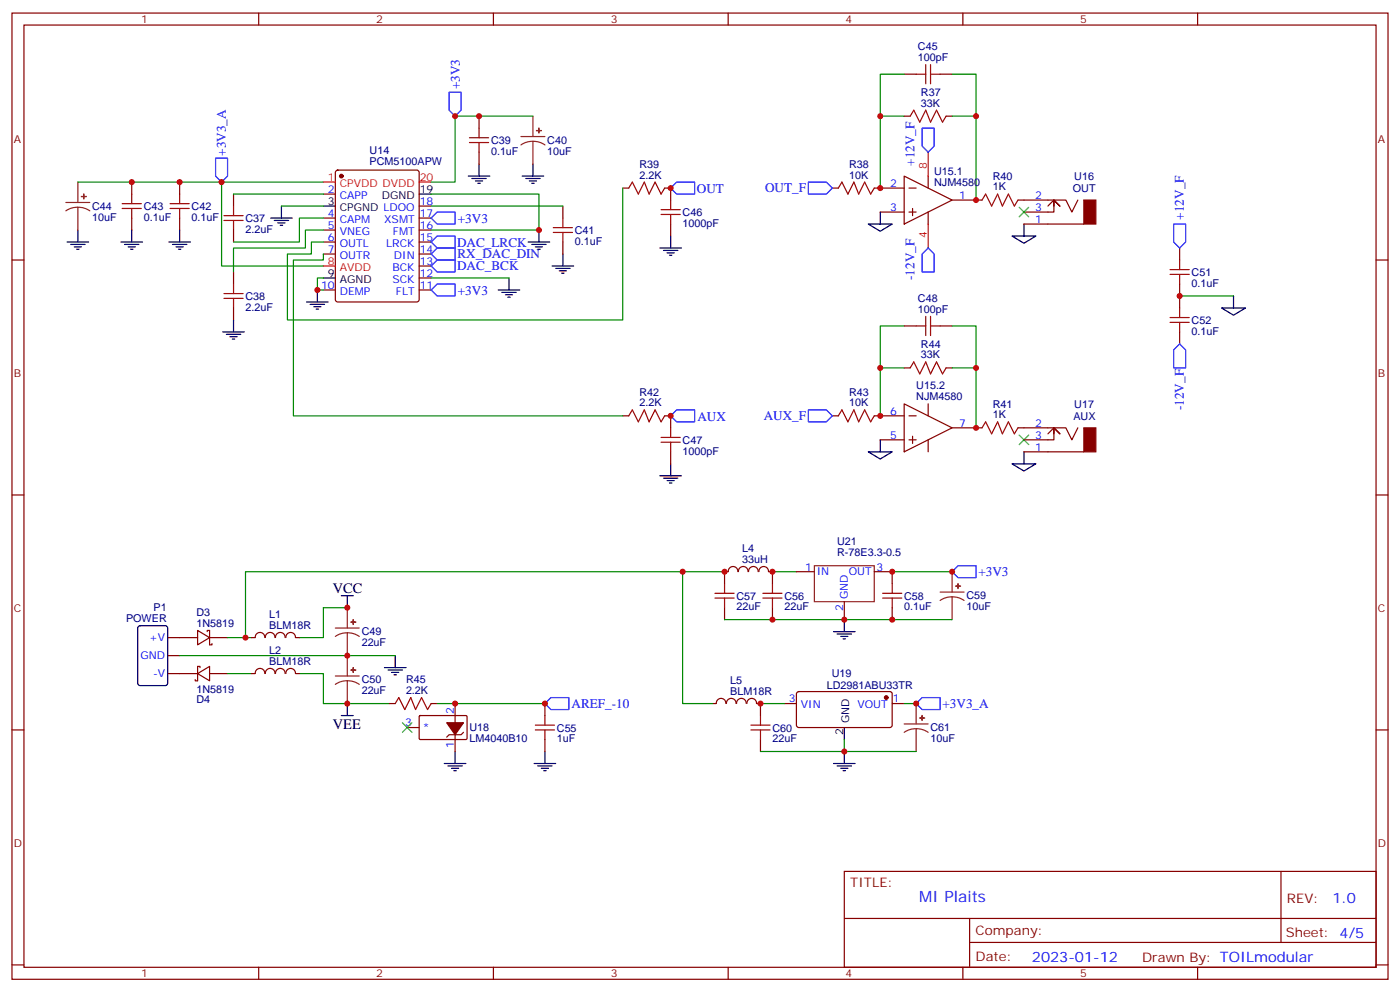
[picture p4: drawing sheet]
<svg xmlns="http://www.w3.org/2000/svg" width="412mm" height="292mm" viewBox="0 0 412 292" stroke-linecap="round" stroke-linejoin="round" font-family="sans-serif">
<g fill="none" stroke="#870000" stroke-width=".35">
<path d="M3.5 3.8h405.4v284.4h-405.4zM7.1 7.4h398.2v277.3h-398.2zM76.2 3.8v3.6M145.3 3.8v3.6M214.5 3.8v3.6M283.6 3.8v3.6M352.8 3.8v3.6M141.1 34.2v3.5M266.3 34.2h1.8M266.3 21.8h3.6M276.9 21.8h3.6M278.7 34.2h1.8"/>
<path d="M38.8 53.6v3.5M52.9 53.6v3.5M68.8 57.1v3.5M95.2 57.1h3.6M99 50.3l.5-.2h23.3l.6 .4 .1 37.7-.5 .6-23.5 .1-.7-.5v-37.6zM141.1 44.8v3.5M183.4 55.4h1.8M195.8 55.4h1.8v3.5M245.2 55.4h1.7M257.5 55.4h8.8M266.3 51.8l14.2 7.1-14.2 7zM267.8 55.4h2.1"/>
<path d="M273.4 51.8v3.6M280.5 58.9h8.8M299.9 58.9h14.1l1.7 3.5 1.8-3.5M3.5 76.5h3.6M38.8 64.2v3.5M52.9 64.2v3.5M68.8 67.7v3.5M95.2 64.2h3.6M95.2 67.7h3.6M95.2 71.2h3.6M95.2 74.8h3.6M123.5 64.2h3.5"/>
<path d="M123.5 67.7h3.5M123.5 71.2h3.5M123.5 74.8h3.5M123.5 78.3h3.5M123.5 60.6h3.5M165.8 60.6v3.6M165.8 71.2v3.6M197.6 65.9v3.6M259.3 62.4h7M267.8 62.4h2.1M268.8 61.3v2.2M273.4 62.4v3.5"/>
<path d="M301.6 65.9h17.7M308.7 60.6l1.7-1.7 1.8 1.7-1.8-1.7v3.5h-8.8M347.5 73v3.5M405.3 76.5h3.6M68.8 80v3.6M68.8 90.6v3.6M95.2 85.3h3.6M123.5 85.3h3.5M123.5 81.8h3.5M266.3 95.9h3.6M276.9 95.9h3.6M347.5 83.6v7"/>
<path d="M347.5 97.7v3.5M266.3 118.9l14.2 7-14.2 7.1zM266.3 108.3h1.8M273.4 118.9v3.5M278.7 108.3h1.8M183.4 122.4h1.8M195.8 122.4h1.8v3.5M197.6 133v3.5M245.2 122.4h1.7M257.5 122.4h8.8M259.3 129.4h7M267.8 129.4h2.1"/>
<path d="M267.8 122.4h2.1M268.8 128.4v2.1M273.4 129.4v3.6M280.5 125.9h8.8M299.9 125.9h14.1l1.7 3.5 1.8-3.5M301.6 133h17.7M308.7 127.7l1.7-1.8 1.8 1.8-1.8-1.8v3.5h-8.8M3.5 145.7h3.6M405.3 145.7h3.6M213.4 178.8v3.6M214.5 168.2h-1.1v3.6M214.5 168.2a1.41 1.41 0 0 1 1.4-1.5 1.41 1.41 0 0 1 1.4 1.5"/>
<path d="M217.5 168.2a1.41 1.41 0 0 1 1.4-1.5 1.41 1.41 0 0 1 1.4 1.5M220.5 168.2a1.41 1.41 0 0 1 1.4-1.5 1.41 1.41 0 0 1 1.4 1.5M223.6 168.2a1.41 1.41 0 0 1 1.4-1.5 1.41 1.41 0 0 1 1.4 1.5M226.5 168.2h1v3.6M227.5 178.8v3.6M234.6 168.2h5.3M248.7 177.1v5.3M257.5 168.2h5.3v3.6M262.8 178.8v3.6M49.4 187.6h8.8M49.4 192.9h3.5M49.4 198.2h8.8"/>
<path d="M58.2 185.5l3.5 2.1-3.5 2.2zM58.2 198.2l3.5-2.1v4.2zM58.9 196.5v-.4h-.7v4.2h-.7v-.3M61 185.9v-.4h.7v4.3h.7v-.4M61.7 187.6h5.3M61.7 198.2h5.3M74.1 187.6h1M74.1 198.2h1M75.2 187.6a1.41 1.41 0 0 1 1.4-1.5 1.41 1.41 0 0 1 1.4 1.5M75.2 198.2a1.41 1.41 0 0 1 1.4-1.5 1.41 1.41 0 0 1 1.4 1.5M78.2 187.6a1.41 1.41 0 0 1 1.4-1.5 1.41 1.41 0 0 1 1.4 1.5M78.2 198.2a1.41 1.41 0 0 1 1.4-1.5 1.41 1.41 0 0 1 1.4 1.5"/>
<path d="M81.2 187.6a1.41 1.41 0 0 1 1.4-1.5 1.41 1.41 0 0 1 1.4 1.5M81.2 198.2a1.41 1.41 0 0 1 1.4-1.5 1.41 1.41 0 0 1 1.4 1.5M84.2 187.6a1.41 1.41 0 0 1 1.4-1.5 1.41 1.41 0 0 1 1.4 1.5M84.2 198.2a1.41 1.41 0 0 1 1.4-1.5 1.41 1.41 0 0 1 1.4 1.5M87.1 187.6h1.1M87.1 198.2h1.1M3.5 214.8h3.6M114.7 207h1.7M119.9 214.1h3.6M123.5 210.7l.3-.1h13.6l.2 .3-.1 6.6-.3 .1h-13.6l-.1-.3zM127 207h1.8M134.1 207v14.2"/>
<path d="M136.5 215.5l-.7 .7h-3.5l-.7 .7M160.5 207v3.6M160.5 217.6v3.6M213.8 207a1.41 1.41 0 0 0-1.4-1.5 1.41 1.41 0 0 0-1.4 1.5h-1.1M214 207a1.41 1.41 0 0 1 1.4-1.5 1.41 1.41 0 0 1 1.4 1.5M217 207a1.41 1.41 0 0 1 1.4-1.5 1.41 1.41 0 0 1 1.4 1.5M220 207a1.41 1.41 0 0 1 1.4-1.5 1.41 1.41 0 0 1 1.4 1.5M223 207h1v3.6M224 217.6v3.6M231.1 207h3.5M234.8 203.7l.5-.2 27.1 .1 .4 .6v9.5l-.7 .4-27.1-.1-.4-.6v-9.2zM262.8 207h3.5"/>
<path d="M405.3 214.8h3.6M248.7 256.4h156.6v28.3h-156.6zM377.3 256.5v20.8M248.7 270.3h156.5M285.6 277.3h119.6M285.6 270.3v14.1M3.5 284h3.6M76.2 284.7v3.5M145.3 284.7v3.5M214.5 284.7v3.5M283.6 284.7v3.5M352.8 284.7v3.5"/>
<path d="M405.3 284h3.6"/>
</g>
<g fill="#870000" stroke="#870000" stroke-width=".35">
<path d="M319.3 58.9h3.5v7h-3.5z"/>
<path d="M319.3 125.9h3.5v7.1h-3.5z"/>
<path d="M131.6 212.7h4.9l-2.4 3.5z"/>
<circle cx="100.5" cy="51.8" r=".53"/>
<circle cx="261.1" cy="205.3" r=".53"/>
</g>
<path d="M95.2 53.6h3.6M123.5 53.6h3.5M273.4 44.8v7M95.2 78.3h3.6M273.4 65.9v7.1" fill="none" stroke="#f00" stroke-width=".35"/>
<g fill="none" stroke="#000" stroke-width=".35">
<path d="M123.5 57.1h3.5M137.9 51.8h6.4M139 52.5h4.2M140.1 53.2h2.1M140.8 53.9h.7M141.1 48.3v3.5M153.8 51.8h6.4M154.9 52.5h4.2M155.9 53.2h2.1M156.6 53.9h.7M157 48.3v3.5M310.4 58.9v1.7"/>
<path d="M19.8 71.2h6.3M20.8 71.9h4.2M21.9 72.6h2.1M22.6 73.3h.7M22.9 67.7v3.5M35.6 71.2h6.4M36.7 71.9h4.2M37.7 72.6h2.2M38.5 73.3h.7M38.8 67.7v3.5M49.7 71.2h6.4M50.8 71.9h4.2"/>
<path d="M51.9 72.6h2.1M52.6 73.3h.7M52.9 67.7v3.5M79.7 64.2h6.4M80.8 64.9h4.2M81.8 65.6h2.2M82.5 66.3h.8M82.9 60.6v3.6M95.2 60.6h3.6M155.6 71.2h6.3M156.6 71.9h4.3M157.7 72.6h2.1"/>
<path d="M158.4 73.3h.7M158.7 67.7v3.5M162.6 78.3h6.4M163.7 79h4.2M164.7 79.7h2.2M165.8 74.8v3.5M194.4 73h6.3M195.4 73.7h4.3M196.5 74.4h2.1M197.2 75.1h.7M197.6 69.5v3.5M255.8 65.9h7l-3.5 2.2z"/>
<path d="M259.3 62.4v3.5M298.1 69.5h7.1l-3.6 2.1zM301.6 65.9v3.6M65.6 97.7h6.4M66.7 98.4h4.2M67.7 99.1h2.1M68.4 99.8h.7M68.8 94.2v3.5M90.3 88.9h6.4M91.4 89.6h4.2M92.4 90.3h2.1M93.1 91h.7"/>
<path d="M93.5 85.3v3.6M95.2 81.8h3.6M146.8 85.3h6.3M147.8 86h4.2M148.9 86.7h2.1M149.6 87.5h.7M149.9 81.8v3.5M165.5 80.4h.7M359.8 90.6h7.1l-3.5 2.1zM363.4 87.1v3.5M197.6 136.5v3.5M255.8 133h7l-3.5 2.1z"/>
<path d="M259.3 129.4v3.6M298.1 136.5h7.1l-3.6 2.1zM301.6 133v3.5M310.4 125.9v1.8M194.4 140h6.3M195.4 140.7h4.3M196.5 141.4h2.1M197.2 142.1h.7M100.5 175.3h3.6M102.3 175.3v3.5M40.8 184.3l.5-.2h7.4l.6 .4 .1 16.5-.5 .7-7.6 .1-.7-.5v-16.5zM113.2 196.5h6.4"/>
<path d="M114.3 197.2h4.2M115.4 197.9h2.1M116.1 198.6h.7M116.4 192.9v3.6M245.5 185.9h6.4M246.6 186.6h4.2M247.6 187.3h2.2M248.4 188h.7M248.7 182.4v3.5M100.5 210.6h3.6M102.3 207v3.6M248.7 214.1v3.5"/>
<path d="M130.9 224.7h6.3M131.9 225.4h4.3M133 226.1h2.1M133.7 226.8h.7M134.1 221.2v3.5M157.3 224.7h6.4M158.4 225.4h4.2M159.5 226.1h2.1M160.2 226.8h.7M160.5 221.2v3.5M245.5 224.7h6.4M246.6 225.4h4.2"/>
<path d="M247.6 226.1h2.2M248.4 226.8h.7M248.7 221.2v3.5"/>
</g>
<g fill="none" stroke="#008700" stroke-width=".35">
<path d="M157 34.2h-22.9v19.4h-7.1M259.3 34.2h7M266.3 21.8h-7v33.6M280.5 21.8h7v37.1M280.5 34.2h7M22.9 53.6h72.3M65.3 53.6v24.7h29.9M68.8 57.1h26.4M127 57.1h31.7v10.6h-31.7M183.4 55.4v38.8h-98.7v-19.4h7v-3.6h3.5M82.9 60.6h12.3M95.2 64.2h-7v7h-19.4"/>
<path d="M95.2 67.7h-5.2v5.3h-21.2v7M95.2 74.8v1.7h-8.8v45.9h97M127 60.6h38.8M95.2 81.8h-1.7v3.5h1.7M127 81.8h22.9M266.3 95.9h-7v26.5M280.5 95.9h7v30M347.5 87.1h15.9M259.3 108.3h7M280.5 108.3h7M102.3 178.8h-7.1v8.8h-7M201.1 168.2v38.8h8.8"/>
<path d="M213.4 168.2h-141.1v19.4M227.5 168.2h7.1M262.8 168.2h17.7M52.9 192.9h63.5M67 198.2h7.1M67 187.6h7.1M88.2 198.2h7v8.8h19.5M213.4 182.4h67.1M128.8 207h31.7M224 207h7.1M248.7 217.6v3.6M266.3 207h3.6"/>
<path d="M224 221.2h45.9"/>
</g>
<g fill="none" stroke="#a10000" stroke-width=".35">
<path d="M272.7 19v5.7M274.1 19v5.7M141.1 37.7v2.8M268.1 34.2l1.1-1.8 1.7 3.5 1.8-3.5 1.4 3.5 1.8-3.5 1.7 3.5 1.1-1.7M269.9 21.8h2.8M274.1 21.8h2.8M36 59.9h5.6M38.8 57.1v2.8M50.1 59.9h5.6M52.9 57.1v2.8M138.3 41.9h5.6M138.3 40.5h5.6"/>
<path d="M141.1 41.9v2.9M185.2 55.4l1.1-1.8 1.7 3.5 1.8-3.5 1.4 3.5 1.8-3.5 1.7 3.5 1.1-1.7M197.6 58.9v2.8M246.9 55.4l1.1-1.8 1.8 3.5 1.7-3.5 1.4 3.5 1.8-3.5 1.8 3.5 1-1.7M289.3 58.9l1-1.8 1.8 3.5 1.8-3.5 1.4 3.5 1.7-3.5 1.8 3.5 1.1-1.7M36 61.3h5.6M38.8 61.3v2.9M50.1 61.3h5.6M52.9 61.3v2.9M66 63.5h5.6M66 64.9h5.6M68.8 60.6v2.9"/>
<path d="M68.8 64.9v2.8M163 67h5.6M163 68.4h5.6M165.8 64.2v2.8M165.8 68.4v2.8M194.7 63.1h5.7M194.7 61.7h5.7M197.6 63.1v2.8M344.7 79.3h5.6M347.5 76.5v2.8M66 86.4h5.6M66 87.8h5.6"/>
<path d="M68.8 83.6v2.8M68.8 87.8v2.8M269.9 95.9h2.8M272.7 93.1v5.6M274.1 93.1v5.6M274.1 95.9h2.8M344.7 80.8h5.6M344.7 94.9h5.6M344.7 93.5h5.6M347.5 80.8v2.8M347.5 90.6v2.9M347.5 94.9v2.8"/>
<path d="M268.1 108.3l1.1-1.8 1.7 3.5 1.8-3.5 1.4 3.5 1.8-3.5 1.7 3.5 1.1-1.7M185.2 122.4l1.1-1.8 1.7 3.5 1.8-3.5 1.4 3.5 1.8-3.5 1.7 3.5 1.1-1.7M194.7 130.1h5.7M194.7 128.7h5.7M197.6 125.9v2.8M197.6 130.1v2.9M246.9 122.4l1.1-1.8 1.8 3.5 1.7-3.5 1.4 3.5 1.8-3.5 1.8 3.5 1-1.7M289.3 125.9l1-1.8 1.8 3.6 1.8-3.6 1.4 3.6 1.7-3.6 1.8 3.6 1.1-1.8M210.6 176h5.7M210.6 174.6h5.7M213.4 171.8v2.8M213.4 176v2.8"/>
<path d="M224.7 176h5.7M224.7 174.6h5.7M227.5 171.8v2.8M227.5 176v2.8M260 176h5.6M260 174.6h5.6M262.8 171.8v2.8M262.8 176v2.8M116.4 207l1.1-1.7 1.7 3.5 1.8-3.5 1.4 3.5 1.8-3.5 1.7 3.5 1.1-1.8M157.7 214.8h5.6M157.7 213.4h5.6M160.5 210.6v2.8"/>
<path d="M160.5 214.8v2.8M221.2 214.8h5.6M221.2 213.4h5.6M224 210.6v2.8M224 214.8v2.8"/>
</g>
<g fill="none" stroke="#8c2424" stroke-width=".35">
<path d="M157 34.2v6M19.4 59.6h7.1M22.9 53.6v6M153.5 40.2h7M157 41.6l-1.9 .2-1.6 .9M157 41.6l1.8 .2 1.7 .9M157 41.6v6.7M22.9 61l-1.8 .2-1.7 .9M22.9 61l1.9 .2 1.7 .9M22.9 61v6.7M102.3 178.8v6M239.9 166.5h17.6v10.6h-17.6z"/>
<path d="M276.9 174.2h7.1M280.5 175.6l-1.9 .3-1.7 .8M280.5 175.6l1.8 .3 1.7 .8M280.5 168.2v6M280.5 175.6v6.8M98.8 184.8h7M98.8 198.9h7M102.3 186.2l-1.8 .3-1.7 .8M102.3 186.2l1.9 .3 1.6 .8M102.3 186.2v12.7M102.3 200.3l-1.8 .3-1.7 .8M102.3 200.3l1.9 .3 1.6 .8"/>
<path d="M102.3 200.3v6.7M266.3 213h7.1M269.9 214.5l-1.9 .2-1.7 .8M269.9 214.5l1.8 .2 1.7 .8M269.9 207v6M269.9 214.5v6.7"/>
</g>
<g fill="#8c2424" stroke="#8c2424" stroke-width=".35">
<path d="M158 38.4l1.5 .1z"/>
<path d="M158.7 37.7v1.4z"/>
<path d="M24 57.8l1.4 .1z"/>
<path d="M24.7 57.1v1.4z"/>
<path d="M103.4 183.1h1.4z"/>
<path d="M104 182.4l.1 1.4z"/>
<path d="M103.4 197.2h1.4z"/>
<path d="M104 196.5l.1 1.4z"/>
<path d="M281.5 172.5h1.4z"/>
<path d="M282.2 171.8v1.4z"/>
<path d="M270.9 211.3h1.4z"/>
<path d="M271.6 210.6v1.4z"/>
</g>
<g fill="none" stroke="#00f" stroke-width=".35">
<path d="M132.3 27.1h3.5v5.3l-1.7 1.8-1.8-1.8zM271.6 37.7h3.6v5.3l-1.8 1.8-1.8-1.8zM63.5 46.5h3.5v5.3l-1.7 1.8-1.8-1.8zM197.6 55.4l1.7-1.8h5.3v3.5h-5.3zM238.1 53.6h5.3l1.8 1.8-1.8 1.7h-5.3zM127 71.2l1.8-1.7h5.3v3.5h-5.3zM127 78.3l1.8-1.8h5.3v3.5h-5.3zM127 74.8l1.8-1.8h5.3v3.5h-5.3zM127 64.2l1.8-1.8h5.3v3.5h-5.3zM271.6 74.8l1.8-1.8 1.8 1.8v5.2h-3.6zM345.7 65.9h3.5v5.3l-1.7 1.8-1.8-1.8zM128.8 83.6h5.3v3.5h-5.3l-1.8-1.8z"/>
<path d="M347.5 101.2l1.7 1.8v5.3h-3.5v-5.3zM197.6 122.4l1.7-1.8h5.3v3.5h-5.3zM238.1 120.6h5.3l1.8 1.8-1.8 1.7h-5.3zM282.2 166.5h5.3v3.5h-5.3l-1.7-1.8zM160.5 207l1.8-1.7h5.3v3.5h-5.3zM269.9 207l1.7-1.7h5.3v3.5h-5.3z"/>
</g>
<path d="M300.2 61l2.8 2.8M303 61l-2.8 2.8M300.2 128l2.8 2.8M303 128l-2.8 2.8M118.5 212.7l2.9 2.8M121.4 212.7l-2.9 2.8" fill="none" stroke="#3c3" stroke-width=".35"/>
<g fill="#c00">
<circle cx="141.1" cy="34.2" r=".88"/>
<circle cx="134.1" cy="34.2" r=".88"/>
<circle cx="158.8" cy="67.7" r=".88"/>
<circle cx="93.5" cy="85.3" r=".88"/>
<circle cx="52.9" cy="53.6" r=".88"/>
<circle cx="38.8" cy="53.6" r=".88"/>
<circle cx="65.3" cy="53.6" r=".88"/>
<circle cx="287.5" cy="34.2" r=".88"/>
<circle cx="259.3" cy="34.2" r=".88"/>
<circle cx="259.3" cy="108.3" r=".88"/>
<circle cx="287.5" cy="108.3" r=".88"/>
<circle cx="102.3" cy="192.9" r=".88"/>
<circle cx="102.3" cy="178.8" r=".88"/>
<circle cx="102.3" cy="207" r=".88"/>
<circle cx="347.5" cy="87.1" r=".88"/>
<circle cx="134.1" cy="207" r=".88"/>
<circle cx="160.5" cy="207" r=".88"/>
<circle cx="227.5" cy="168.2" r=".88"/>
<circle cx="262.8" cy="168.2" r=".88"/>
<circle cx="248.7" cy="182.4" r=".88"/>
<circle cx="262.8" cy="182.4" r=".88"/>
<circle cx="227.5" cy="182.4" r=".88"/>
<circle cx="280.5" cy="168.2" r=".88"/>
<circle cx="224" cy="207" r=".88"/>
<circle cx="269.9" cy="207" r=".88"/>
<circle cx="248.7" cy="221.2" r=".88"/>
<circle cx="213.4" cy="168.2" r=".88"/>
<circle cx="72.3" cy="187.6" r=".88"/>
<circle cx="201.1" cy="168.2" r=".88"/>
<circle cx="259.3" cy="122.4" r=".88"/>
<circle cx="287.5" cy="125.9" r=".88"/>
<circle cx="287.5" cy="58.9" r=".88"/>
<circle cx="259.3" cy="55.4" r=".88"/>
<circle cx="197.6" cy="55.4" r=".88"/>
<circle cx="197.6" cy="122.4" r=".88"/>
</g>
<text font-size="4.6" fill="#00f" x="270.8" y="265.5">MI Plaits</text>
<g font-size="4.2">
<text x="98.1" y="174.6">VCC</text>
<text x="98.1" y="214.5">VEE</text>
</g>
<g font-size="4.2" fill="#00f">
<text x="392.5" y="265.7">1.0</text>
<text x="304" y="283.1">2023-01-12</text>
</g>
<g font-size="3.9" fill="#00f">
<text x="135.5" y="26.3" transform="rotate(-90 135.5 26.3)">+3V3</text>
<text x="66.5" y="45.8" transform="rotate(-90 66.5 45.8)">+3V3_A</text>
<text x="269.4" y="48.8" transform="rotate(-90 269.4 48.8)">+12V_F</text>
<text x="205.3" y="56.7">OUT</text>
<text x="225.4" y="56.6">OUT_F</text>
<text x="134.9" y="65.6">+3V3</text>
<text x="348.7" y="64.6" transform="rotate(-90 348.7 64.6)">+12V_F</text>
<text x="134.7" y="72.5">DAC_LRCK</text>
<text x="134.8" y="76">RX_DAC_DIN</text>
<text x="134.7" y="79.6">DAC_BCK</text>
<text x="269.4" y="82.4" transform="rotate(-90 269.4 82.4)">-12V_F</text>
<text x="134.9" y="86.8">+3V3</text>
<text x="205.5" y="123.8">AUX</text>
<text x="225" y="123.6">AUX_F</text>
<text x="348.7" y="120.7" transform="rotate(-90 348.7 120.7)">-12V_F</text>
<text x="288.2" y="169.6">+3V3</text>
<text x="168.4" y="208.4">AREF_-10</text>
<text x="277.6" y="208.3">+3V3_A</text>
</g>
<g font-size="3.9" fill="#800">
<text x="250.5" y="261">TITLE:</text>
<text x="379.1" y="265.7">REV:</text>
<text x="287.4" y="275.2">Company:</text>
<text x="378.7" y="275.8">Sheet: 4/5</text>
<text x="287.4" y="282.9">Date:</text>
<text x="336.4" y="283">Drawn By: TOILmodular</text>
</g>
<g font-size="3.2" fill="#800">
<text x="41.6" y="6.8">1</text>
<text x="110.8" y="6.8">2</text>
<text x="179.9" y="6.8">3</text>
<text x="249.1" y="6.8">4</text>
<text x="318.2" y="6.8">5</text>
<text x="4.1" y="41.9">A</text>
<text x="405.9" y="41.9">A</text>
<text x="4.1" y="111.1">B</text>
<text x="405.9" y="111.1">B</text>
<text x="4.1" y="180.2">C</text>
<text x="405.9" y="180.2">C</text>
<text x="4.1" y="249.4">D</text>
<text x="405.9" y="249.4">D</text>
<text x="41.6" y="287.7">1</text>
<text x="110.8" y="287.7">2</text>
<text x="179.9" y="287.7">3</text>
<text x="249.1" y="287.7">4</text>
<text x="318.2" y="287.7">5</text>
</g>
<g font-size="3.2" fill="#000080">
<text x="270.4" y="18">100pF</text>
<text x="270.4" y="14.8">C45</text>
<text x="271.3" y="28.2">R37</text>
<text x="271.3" y="31.4">33K</text>
<text x="108.9" y="45.3">U14</text>
<text x="144.6" y="45.5">0.1uF</text>
<text x="144.6" y="42.4">C39</text>
<text x="161.2" y="45.5">10uF</text>
<text x="161.2" y="42.4">C40</text>
<text x="108.9" y="48.7">PCM5100APW</text>
<text x="188.4" y="52.5">2.2K</text>
<text x="188.4" y="49.4">R39</text>
<text x="250.1" y="52.5">10K</text>
<text x="250.1" y="49.4">R38</text>
<text x="275.2" y="51.6">U15.1</text>
<text x="292.5" y="52.9">R40</text>
<text x="316.5" y="53">U16</text>
<text x="275.2" y="54.7">NJM4580</text>
<text x="292.5" y="56.1">1K</text>
<text x="316" y="56.5">OUT</text>
<text x="27.2" y="64.9">10uF</text>
<text x="27.2" y="61.8">C44</text>
<text x="42.3" y="64.9">0.1uF</text>
<text x="42.3" y="61.8">C43</text>
<text x="56.4" y="64.9">0.1uF</text>
<text x="56.4" y="61.8">C42</text>
<text x="72.3" y="65.3">C37</text>
<text x="201.1" y="63.6">C46</text>
<text x="72.3" y="68.5">2.2uF</text>
<text x="169.3" y="72">0.1uF</text>
<text x="169.3" y="68.8">C41</text>
<text x="201.1" y="66.8">1000pF</text>
<text x="351" y="81.2">C51</text>
<text x="72.3" y="88.2">C38</text>
<text x="270.4" y="88.9">C48</text>
<text x="351" y="84.4">0.1uF</text>
<text x="72.3" y="91.4">2.2uF</text>
<text x="270.4" y="92">100pF</text>
<text x="351" y="95.3">C52</text>
<text x="351" y="98.5">0.1uF</text>
<text x="271.3" y="105.4">33K</text>
<text x="271.3" y="102.3">R44</text>
<text x="188.4" y="119.6">2.2K</text>
<text x="188.4" y="116.4">R42</text>
<text x="250.1" y="119.6">10K</text>
<text x="250.1" y="116.4">R43</text>
<text x="269.9" y="117.7">NJM4580</text>
<text x="269.9" y="114.5">U15.2</text>
<text x="292.5" y="119.9">R41</text>
<text x="316.5" y="120">U17</text>
<text x="292.5" y="123.1">1K</text>
<text x="316.2" y="123.5">AUX</text>
<text x="201.1" y="130.6">C47</text>
<text x="201.1" y="133.8">1000pF</text>
<text x="246.6" y="160.4">U21</text>
<text x="218.7" y="165.7">33uH</text>
<text x="218.7" y="162.5">L4</text>
<text x="246.6" y="163.5">R-78E3.3-0.5</text>
<text x="45.3" y="179.9">P1</text>
<text x="217" y="179.6">22uF</text>
<text x="217" y="176.5">C57</text>
<text x="231.1" y="179.6">22uF</text>
<text x="231.1" y="176.5">C56</text>
<text x="266.3" y="179.6">0.1uF</text>
<text x="266.3" y="176.5">C58</text>
<text x="284.7" y="179.6">10uF</text>
<text x="284.7" y="176.4">C59</text>
<text x="37.1" y="183.1">POWER</text>
<text x="57.9" y="184.5">1N5819</text>
<text x="57.9" y="181.3">D3</text>
<text x="79.3" y="185.1">BLM18R</text>
<text x="79.3" y="181.9">L1</text>
<text x="106.5" y="190.2">22uF</text>
<text x="106.5" y="187">C49</text>
<text x="79.3" y="195.6">BLM18R</text>
<text x="79.3" y="192.5">L2</text>
<text x="57.9" y="203.9">1N5819</text>
<text x="106.5" y="201.1">C50</text>
<text x="119.6" y="201.1">R45</text>
<text x="215.1" y="201.4">L5</text>
<text x="243.5" y="202.9">LD2981ABU33TR</text>
<text x="245" y="199.2">U19</text>
<text x="57.9" y="207">D4</text>
<text x="106.5" y="204.3">22uF</text>
<text x="119.6" y="204.2">2.2K</text>
<text x="215.1" y="204.5">BLM18R</text>
<text x="138.3" y="215.2">U18</text>
<text x="164" y="215.3">C55</text>
<text x="227.5" y="215.3">C60</text>
<text x="274.1" y="215.2">C61</text>
<text x="138.3" y="218.4">LM4040B10</text>
<text x="164" y="218.5">1uF</text>
<text x="227.5" y="218.5">22uF</text>
<text x="274.1" y="218.4">10uF</text>
</g>
<g font-size="3.2" fill="#f00">
<text x="96.6" y="53.2">1</text>
<text x="123.6" y="53.2">20</text>
<text x="273" y="49.7" transform="rotate(-90 273 49.7)">8</text>
<text x="100.1" y="55">CPVDD DVDD</text>
<text x="273" y="70.1" transform="rotate(-90 273 70.1)">4</text>
<text x="96.6" y="77.9">8</text>
<text x="100.1" y="79.7">AVDD</text>
</g>
<g font-size="3.2" fill="#00f">
<text x="96.6" y="56.8">2</text>
<text x="100.1" y="58.5">CAPP</text>
<text x="262.2" y="55">2</text>
<text x="282.6" y="58.5">1</text>
<text x="304.9" y="58.5">2</text>
<text x="96.6" y="63.8">4</text>
<text x="100.1" y="65.6">CAPM</text>
<text x="113.2" y="65.6">XSMT</text>
<text x="123.6" y="63.8">17</text>
<text x="123.6" y="60.3">18</text>
<text x="262.2" y="62.1">3</text>
<text x="304.9" y="65.6">1</text>
<text x="304.9" y="62.1">3</text>
<text x="96.6" y="67.3">5</text>
<text x="96.6" y="70.9">6</text>
<text x="100.1" y="69.1">VNEG</text>
<text x="115.7" y="69.1">FMT</text>
<text x="123.6" y="70.9">15</text>
<text x="123.6" y="67.3">16</text>
<text x="96.6" y="74.4">7</text>
<text x="100.1" y="72.6">OUTL</text>
<text x="100.1" y="76.2">OUTR</text>
<text x="113.8" y="72.6">LRCK</text>
<text x="116" y="76.2">DIN</text>
<text x="123.6" y="77.9">13</text>
<text x="123.6" y="74.4">14</text>
<text x="115.6" y="79.7">BCK</text>
<text x="115.6" y="83.2">SCK</text>
<text x="123.6" y="81.5">12</text>
<text x="94.6" y="85">10</text>
<text x="100.1" y="86.7">DEMP</text>
<text x="116.6" y="86.7">FLT</text>
<text x="123.6" y="85">11</text>
<text x="262.2" y="122">6</text>
<text x="282.6" y="125.6">7</text>
<text x="304.9" y="125.6">2</text>
<text x="262.2" y="129.1">5</text>
<text x="304.9" y="129.1">3</text>
<text x="304.9" y="132.6">1</text>
<text x="237.2" y="167.9">1</text>
<text x="258.2" y="167.9">3</text>
<text x="240.6" y="169.3">IN</text>
<text x="250" y="169.3">OUT</text>
<text x="248.4" y="179.8" transform="rotate(-90 248.4 179.8)">2</text>
<text x="249.8" y="176.4" transform="rotate(-90 249.8 176.4)">GND</text>
<text x="43.9" y="188.7">+V</text>
<text x="41.4" y="194">GND</text>
<text x="45.1" y="199.3">-V</text>
<text x="232.4" y="206.7">3</text>
<text x="235.9" y="208.5">VIN</text>
<text x="252.6" y="208.5">VOUT</text>
<text x="263" y="206.7">1</text>
<text x="119.3" y="213.7">3</text>
<text x="124.5" y="215.2">*</text>
<text x="133.7" y="210.2" transform="rotate(-90 133.7 210.2)">2</text>
<text x="133.7" y="220" transform="rotate(-90 133.7 220)">1</text>
</g>
<g font-size="3.2">
<text x="112.4" y="58.5">DGND</text>
<text x="123.6" y="56.8">19</text>
<text x="96.6" y="60.3">3</text>
<text x="100.1" y="62.1">CPGND LDOO</text>
<text x="96.6" y="81.5">9</text>
<text x="100.1" y="83.2">AGND</text>
<text x="250.1" y="212.8" transform="rotate(-90 250.1 212.8)">GND</text>
<text x="248.4" y="216.3" transform="rotate(-90 248.4 216.3)">2</text>
</g>
</svg>
